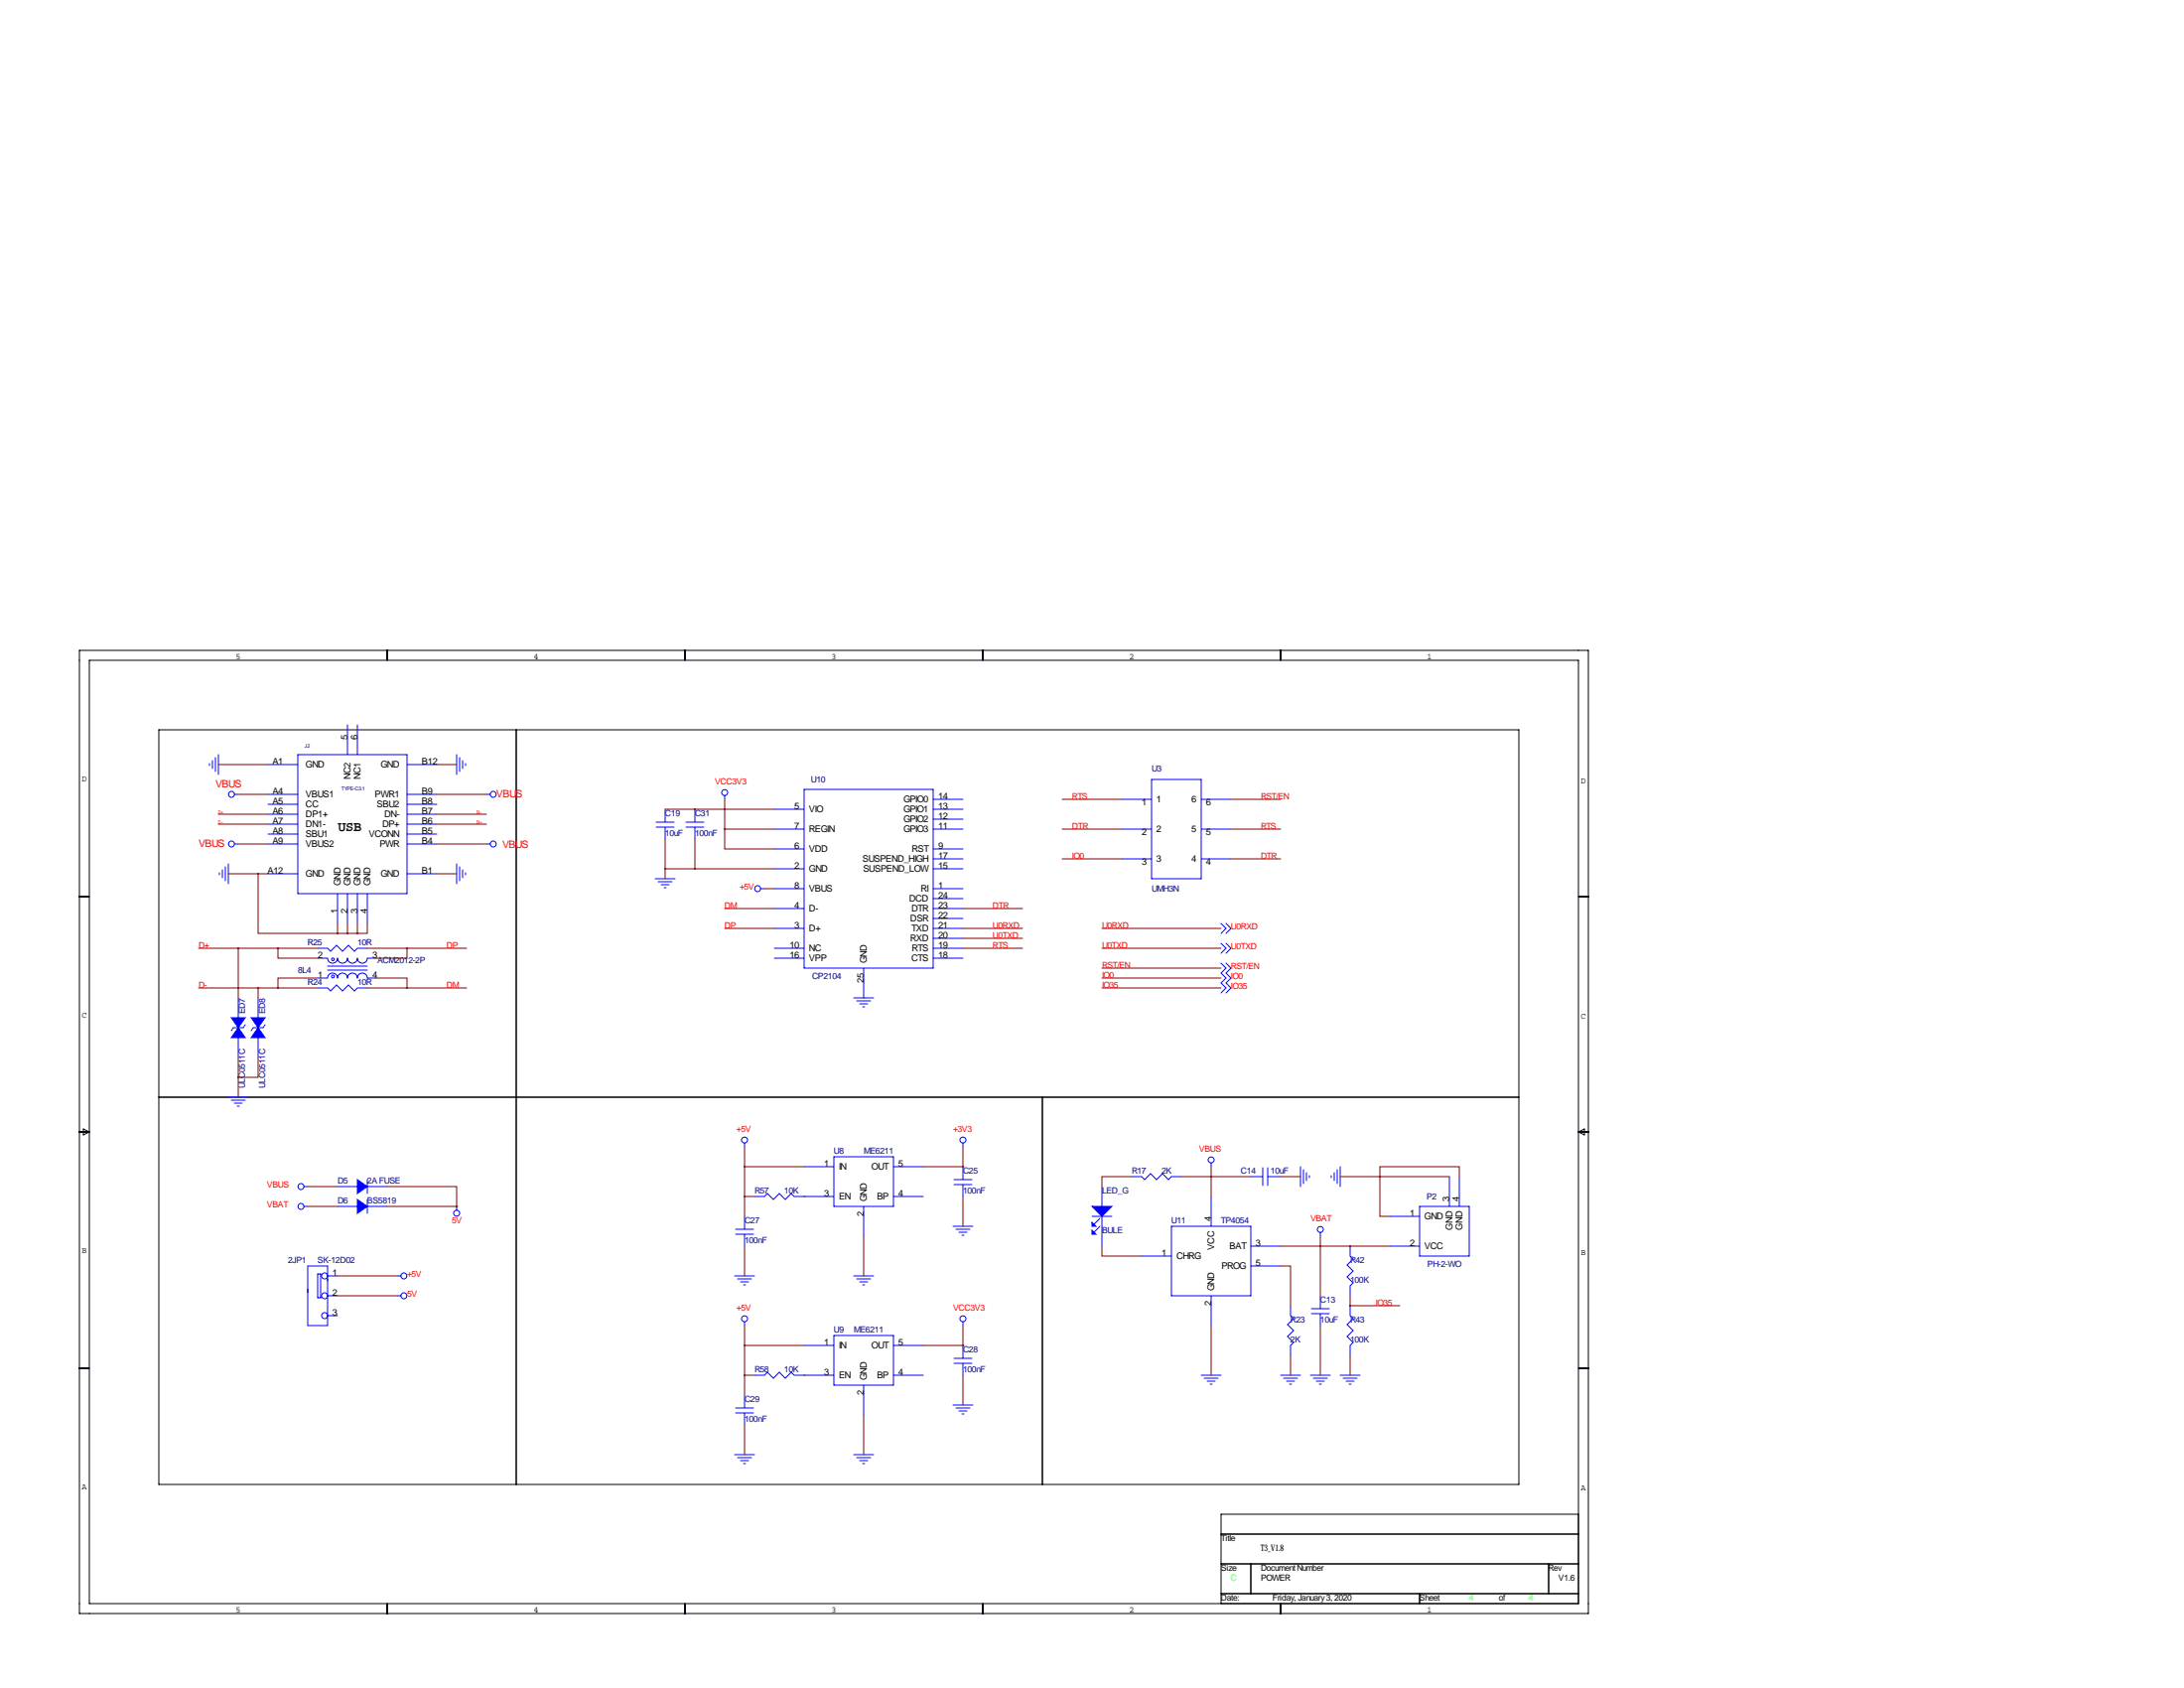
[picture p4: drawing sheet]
<svg xmlns="http://www.w3.org/2000/svg" width="559mm" height="432mm" viewBox="0 0 559 432" stroke-linecap="round" stroke-linejoin="round" font-family="sans-serif">
<g fill="none" stroke="#000" stroke-width=".25">
<path d="M20.3 166.4h386.1v246.3h-386.1zM22.9 168.9h381v241.3h-381zM99.1 166.4v2.5M175.3 166.4v2.5M251.5 166.4v2.5M327.7 166.4v2.5M40.6 186.7h348v193h-348zM132.1 186.7v193M20.3 229.4h2.6M403.9 229.4h2.5M20.3 289.6h2.6M21.3 288.8l1.6 .8-1.6 .7z"/>
<path d="M40.6 280.7h348M266.7 280.7v99M403.9 289.6h2.5M403.9 289.6l1.5-.8v1.5zM20.3 350h2.6M403.9 350h2.5M312.4 392.4h91.5M403.9 387.3h-91.5v22.9M99.1 410.2v2.5M175.3 410.2v2.5M251.5 410.2v2.5M312.4 400h91.5"/>
<path d="M312.4 407.7h91.5M320 400v7.7M327.7 410.2v2.5M363.2 407.7v2.5M396.2 400v7.7"/>
</g>
<g fill="none" stroke="#00f" stroke-width=".25">
<path d="M53.6 195.3v.5M54.4 194.6v2M55.1 193.8v3.6M55.9 193v5.1M68.6 195.6h7.6M76.2 193h27.9v35.6h-27.9zM88.9 185.4v7.6M91.4 185.4v7.6M104.1 195.6h7.7M116.8 193v5.1M117.6 193.8v3.6M118.4 194.6v2"/>
<path d="M119.1 195.3v.5M294.6 199.4h12.7v25.4h-12.7zM59.9 203.2h1.1M59.9 215.9h1.1M68.6 203.2h7.6M68.6 205.7h7.6M68.6 208.3h7.6M68.6 210.8h7.6M68.6 213.4h7.6M68.6 215.9h7.6M104.1 203.2h7.7M104.1 205.7h7.7"/>
<path d="M104.1 208.3h7.7M104.1 210.8h7.7M104.1 213.4h7.7M104.1 215.9h7.7M124.5 203.2h1M124.5 215.9h1M167.9 210.3h4.6M167.9 211.6h4.6M170.2 207v3.3M170.2 211.6v3M175.5 210.3h4.6M175.5 211.6h4.6"/>
<path d="M177.8 207v3.3M177.8 211.6v3M185.4 203.5v1M198.1 212.1h7.6M198.1 207h7.6M198.1 217.2h7.6M205.7 201.9h33.1v45.7h-33.1zM238.8 204.5h7.6M238.8 212.1h7.6M238.8 219.7h7.6M238.8 207h7.6M238.8 217.2h7.6"/>
<path d="M238.8 209.5h7.6M287 204.5h7.6M287 212.1h7.6M287 219.7h7.6M307.3 204.5h7.7M307.3 212.1h7.7M307.3 219.7h7.7M56.1 223.3v.5M56.9 222.5v2M57.7 221.7v3.6M58.4 221v5.1M68.6 223.5h7.6"/>
<path d="M86.4 228.6v7.6M88.9 228.6v7.6M91.4 228.6v7.6M94 228.6v7.6M104.1 223.5h7.7M116.8 221v5.1M117.6 221.7v3.6M118.4 222.5v2M119.1 223.3v.5M167.6 224.8h5.1M168.4 225.6h3.6M169.2 226.3h2"/>
<path d="M169.9 227.1h.5M194.6 227.3h1M198.1 222.2h7.6M198.1 227.3h7.6M198.1 232.4h7.6M198.1 237.5h7.6M238.8 222.2h7.6M238.8 227.3h7.6M238.8 232.4h7.6M238.8 237.5h7.6M238.8 229.9h7.6M238.8 234.9h7.6"/>
<path d="M312.4 236.2l1.3 1.3-1.3 1.3M313.7 236.2l1.3 1.3-1.3 1.3M61 255.3v5M66 255.3v5M81.3 245.1h2.5a1.27 1.27 0 0 0 1.3 1.3 1.27 1.27 0 0 0 1.3-1.3 1.27 1.27 0 0 0 1.2 1.3 1.27 1.27 0 0 0 1.3-1.3 1.27 1.27 0 0 0 1.3 1.3 1.27 1.27 0 0 0 1.2-1.3 1.27 1.27 0 0 0 1.3 1.3 1.27 1.27 0 0 0 1.3-1.3h2.5M81.3 250.2h2.5a1.27 1.27 0 0 1 1.3-1.3 1.27 1.27 0 0 1 1.3 1.3 1.27 1.27 0 0 1 1.2-1.3 1.27 1.27 0 0 1 1.3 1.3 1.27 1.27 0 0 1 1.3-1.3 1.27 1.27 0 0 1 1.2 1.3 1.27 1.27 0 0 1 1.3-1.3 1.27 1.27 0 0 1 1.3 1.3h2.5M81.3 252.7h2.5l.8 .8 1.5-1.5 1.5 1.5 1.6-1.5 1.5 1.5 .7-.8h2.6M81.3 242.6h2.5l.8 .7 1.5-1.5 1.5 1.5 1.6-1.5 1.5 1.5 .7-.7h2.6M83.8 247.1h10.2M83.8 248.2h10.2M198.1 245.1h7.6M198.1 242.6h7.6"/>
<path d="M218.4 255.3h5.1M219.2 256h3.6M220 256.8h2M220.7 257.6h.5M221 247.6v7.7M238.8 245.1h7.6M238.8 240h7.6M238.8 242.6h7.6M312.4 246.4l1.3 1.2-1.3 1.3 1.3 1.3-1.3 1.3 1.3 1.2-1.3 1.3M312.4 241.3l1.3 1.3-1.3 1.2M313.7 246.4l1.3 1.2-1.3 1.3 1.3 1.3-1.3 1.3 1.3 1.2-1.3 1.3M313.7 241.3l1.3 1.3-1.3 1.2"/>
<path d="M61 265.4v5.1M62.7 262.1l-.5 .8h-2.5l-.5 .8M66 265.4v5.1M67.8 262.1l-.5 .8h-2.5l-.5 .8M58.4 280.7h5.1M59.2 281.4h3.5M59.9 282.2h2.1M60.7 283h.5M190.5 292.4v1M205.7 298.4h7.7M213.4 295.9h15.2v12.7h-15.2zM228.6 298.4h7.6"/>
<path d="M246.4 292.4v1M246.4 298.4v3.4M309.9 297.4v1M323.1 298.7v4.6M324.4 298.7v4.6M332.7 298.4v5.1M333.5 299.2v3.6M334.3 300v2M341.4 300v2M342.1 299.2v3.6M342.9 298.4v5.1M77.7 308.6h1"/>
<path d="M77.7 303.5h1M86.4 308.6h5M86.4 303.5h5M94 308.6h5.1M94 301.8v3.5M94 306.8v3.6M94 303.5h5.1M116.8 308.6v1M188.2 314.5h4.6M188.2 315.7h4.6M190.5 311.1v3.4M190.5 315.7v3.1"/>
<path d="M193 306.1h2.6l.7-.8 1.6 1.5 1.5-1.5 1.5 1.5 1.5-1.5 .8 .8h10.2M221 308.6v7.6M228.6 306.1h7.6M243.8 313.7h5.1M244.1 301.8h4.6M244.1 303h4.6M244.6 314.5h3.6M245.4 315.2h2M246.1 316h.5M246.4 303v3.1M279.4 311.1h5.1M281.4 311.7l-1.5 1.5"/>
<path d="M281.4 313.7l-1.5 1.5M281.9 303.5v5.1M281.9 311.1v7.7M289.6 301h2.5l.8 .8 1.5-1.6 1.5 1.6 1.5-1.6 1.6 1.6 .7-.8h2.6M299.7 313.7h20.3v17.8h-20.3zM309.9 306.1v7.6M320 318.8h7.7M320 301h3.1M324.4 301h3.3M335 300.7v.5M337.8 315.2v1M340.6 300.7v.5"/>
<path d="M345.4 318.8v2.5l.8 .8-1.5 1.5 1.5 1.5-1.5 1.5 1.5 1.6-.8 .7v2.6M355.6 318.8h7.6M355.6 311.1h7.6M363.2 308.6h12.7v12.7h-12.7zM370.8 301v7.6M373.4 301v7.6M78.7 323.8h5.1v15.3h-5.1zM81.3 325.9h.7v6.1h-.7zM83.8 331.5h2.6M83.8 326.4h2.6M83.8 336.5h2.6M101.6 331.5h1"/>
<path d="M101.6 326.4h1M188 326.4h5M188.7 327.2h3.6M189.5 327.9h2M190.2 328.7h.6M190.5 338.1v1M218.4 326.4h5.1M219.2 327.2h3.6M220 327.9h2M220.7 328.7h.5M246.4 338.1v1M292.1 321.3h7.6"/>
<path d="M309.9 331.5v7.6M320 323.8h7.7M330.2 334v2.5l.8 .8-1.6 1.5 1.6 1.6-1.6 1.5 1.6 1.5-.8 .8v2.5M335.5 334.8h4.6M335.5 336h4.6M337.8 331.5v3.3M337.8 336v3.1M345.4 334v2.5l.8 .8-1.5 1.5 1.5 1.6-1.5 1.5 1.5 1.5-.8 .8v2.5M190.5 356.9v3.3M193 351.8h2.6l.7-.8 1.6 1.6 1.5-1.6 1.5 1.6 1.5-1.6 .8 .8h10.2M205.7 344.2h7.7M213.4 341.6h15.2v12.7h-15.2z"/>
<path d="M221 354.3v7.6M228.6 351.8h7.6M228.6 344.2h7.6M243.8 359.4h5.1M244.1 347.5h4.6M244.1 348.7h4.6M246.4 344.2v3.3M246.4 348.7v3.1M307.3 351.8h5.1M308.1 352.6h3.6M308.9 353.3h2M309.6 354.1h.5"/>
<path d="M327.7 351.8h5M328.4 352.6h3.6M329.2 353.3h2M329.9 354.1h.6M335.3 351.8h5.1M336 352.6h3.6M336.8 353.3h2M337.6 354.1h.5M342.9 351.8h5.1M343.7 352.6h3.5M344.4 353.3h2.1M345.2 354.1h.5"/>
<path d="M188 372.1h5M188.2 360.2h4.6M188.2 361.4h4.6M188.7 372.9h3.6M189.5 373.6h2M190.2 374.4h.6M190.5 361.4v3.1M218.4 372.1h5.1M219.2 372.9h3.6M220 373.6h2M220.7 374.4h.5M244.6 360.2h3.6"/>
<path d="M245.4 360.9h2M246.1 361.7h.5"/>
<circle cx="59.2" cy="215.9" r=".76"/>
<circle cx="59.2" cy="203.2" r=".76"/>
<circle cx="126.2" cy="215.9" r=".76"/>
<circle cx="126.2" cy="203.2" r=".76"/>
<circle cx="185.4" cy="202.7" r=".76"/>
<circle cx="193.9" cy="227.3" r=".76"/>
<circle cx="85.2" cy="249.8" r=".36"/>
<circle cx="85.2" cy="245.4" r=".36"/>
<circle cx="190.5" cy="291.6" r=".76"/>
<circle cx="246.4" cy="291.6" r=".76"/>
<circle cx="309.9" cy="296.7" r=".76"/>
<circle cx="77" cy="303.5" r=".76"/>
<circle cx="77" cy="308.6" r=".76"/>
<circle cx="116.8" cy="310.3" r=".76"/>
<circle cx="337.8" cy="314.5" r=".76"/>
<circle cx="83.1" cy="331.5" r=".76"/>
<circle cx="83.1" cy="336.5" r=".76"/>
<circle cx="83.1" cy="326.4" r=".76"/>
<circle cx="103.3" cy="331.5" r=".76"/>
<circle cx="103.3" cy="326.4" r=".76"/>
<circle cx="190.5" cy="337.4" r=".76"/>
<circle cx="246.4" cy="337.4" r=".76"/>
</g>
<g fill="#00f" stroke="#00f" stroke-width=".25">
<path d="M91.4 306.8l2.6 1.8-2.6 1.8z"/>
<path d="M279.4 308.6h5.1l-2.6 2.5z"/>
<path d="M279.4 312.7l1 1h-1z"/>
<path d="M279.4 314.7l1 1h-1z"/>
<path d="M59.2 260.3h3.5l-1.7 2.6z"/>
<path d="M61 262.9l1.7 2.5h-3.5z"/>
<path d="M64.3 260.3h3.5l-1.8 2.6z"/>
<path d="M66 262.9l1.8 2.5h-3.5z"/>
<path d="M91.4 301.8l2.6 1.7-2.6 1.8z"/>
</g>
<g fill="none" stroke="#800000" stroke-width=".25">
<path d="M55.9 195.6h12.7M111.8 195.6h5M55.9 208.3h12.7M55.9 210.8h12.7M61 203.2h7.6M61 215.9h7.6M111.8 203.2h12.7M111.8 208.3h12.7M111.8 210.8h12.7M111.8 215.9h12.7M170.2 207h27.9M170.2 214.6v10.2"/>
<path d="M177.8 207h.1M177.8 214.6v7.6M185.4 207h.1M185.4 212.1v5.1h12.7M185.4 212.1h12.7M185.4 204.5v7.6M271.8 204.5h15.2M271.8 212.1h15.2M271.8 219.7h15.2M315 204.5h12.7M315 212.1h12.7M315 219.7h12.7"/>
<path d="M58.4 223.5h10.2M66 223.5v15.3h20.4M86.4 236.2v2.6M86.4 238.8h5M88.9 236.2v2.6M91.4 236.2v2.6M94 236.2v2.6h-2.6M111.8 223.5h5M170.2 222.2h27.9M185.4 232.4h12.7M185.4 237.5h12.7M195.6 227.3h2.5"/>
<path d="M246.4 232.4h15.2M246.4 237.5h15.2M281.9 237.5h30.5M50.8 252.7h30.5M50.8 242.6h30.5M61 242.6v12.7M66 252.7v2.6M71.1 242.6v2.5h10.2M81.3 250.2h-10.2v2.5M94 252.7h25.4M94 242.6h25.4M96.5 250.2h7.6v2.5"/>
<path d="M104.1 242.6v2.5h-7.6M221 255.3h.1M246.4 242.6h15.2M246.4 240h15.2M281.9 252.7h30.5M281.9 242.6h30.5M281.9 250.2h30.5M281.9 247.6h30.5M61 270.5v10.2M66 270.5v5.1h-5M190.5 293.4v17.7M190.5 298.4h15.2"/>
<path d="M236.2 298.4h10.2M246.4 298.4h.1M246.4 293.4v5M309.9 298.4v7.7M78.7 303.5h7.7M78.7 308.6h7.7M99.1 303.5h17.7v5.1M99.1 308.6h17.7M116.8 308.6h.1M190.5 318.8v7.6M190.5 306.1h2.5M205.7 306.1h.1"/>
<path d="M221 316.2v10.2M246.4 306.1v7.6M281.9 318.8v2.5h10.2M289.6 301h-7.7v2.5M302.3 301h17.7M309.9 301h.1M327.7 301h5M327.7 318.8h27.9M337.8 318.8h.1M337.8 316.2v15.3M342.9 301h27.9M345.4 318.8h.1"/>
<path d="M353.1 301v10.1h2.5M353.1 301v-2.6h20.3v2.6M353.1 301h.1M86.4 331.5h15.2M86.4 326.4h15.2M190.5 339.1v17.8M246.4 339.1v5.1M309.9 339.1v12.7M327.7 323.8h2.5v10.2M337.8 339.1v12.7M345.4 334h.1M345.4 331.5v2.5"/>
<path d="M345.4 334h12.7M190.5 344.2h15.2M190.5 351.8h2.5M205.7 351.8h.1M236.2 344.2h10.2M246.4 344.2h.1M246.4 351.8v7.6M330.2 346.7v5.1M345.4 346.7v5.1M190.5 364.5v7.6M221 361.9v10.2"/>
</g>
<path d="M66 252.7a.05 .05 0 0 0 .1 0 .05 .05 0 0 0-.1 0zM60.9 242.6a.05 .05 0 0 0 .1 0 .05 .05 0 0 0-.1 0zM104.1 252.7a.05 .05 0 0 0 .1 0 .05 .05 0 0 0-.1 0zM104.1 242.6a.05 .05 0 0 0 .1 0 .05 .05 0 0 0-.1 0zM345.4 334a.05 .05 0 0 0 .1 0 .05 .05 0 0 0-.1 0zM116.8 308.6a.05 .05 0 0 0 .1 0 .05 .05 0 0 0-.1 0zM345.4 318.8a.05 .05 0 0 0 .1 0 .05 .05 0 0 0-.1 0zM60.9 275.6a.05 .05 0 0 0 .1 0 .05 .05 0 0 0-.1 0zM353 301a.05 .05 0 0 0 .1 0 .05 .05 0 0 0-.1 0zM353 301a.05 .05 0 0 0 .1 0 .05 .05 0 0 0-.1 0zM86.3 238.8a.05 .05 0 0 0 .1 0 .05 .05 0 0 0-.1 0zM66 223.5a.05 .05 0 0 0 .1 0 .05 .05 0 0 0-.1 0zM91.4 238.8a.05 .05 0 0 0 .1 0 .05 .05 0 0 0-.1 0z" fill="#800000" stroke="#800000" stroke-width=".51"/>
<text font-size="3.6" x="86.5" y="212.5">USB</text>
<g font-size="2.6" fill="#f00">
<text x="55.1" y="201.5">VBUS</text>
<text x="127" y="204.1">VBUS</text>
<text x="50.8" y="216.8">VBUS</text>
<text x="128.5" y="217">VBUS</text>
</g>
<g font-size="2.4">
<text x="88.9" y="189.2" transform="rotate(-90 88.9 189.2)">5</text>
<text x="91.4" y="189.2" transform="rotate(-90 91.4 189.2)">6</text>
<text x="69.7" y="195.6">A1</text>
<text x="78.2" y="196.4">GND</text>
<text x="97.4" y="196.4">GND</text>
<text x="107.9" y="195.6">B12</text>
<text x="69.7" y="203.2">A4</text>
<text x="78.2" y="204">VBUS1</text>
<text x="89.7" y="199.4" transform="rotate(-90 89.7 199.4)">NC2</text>
<text x="92.2" y="199.4" transform="rotate(-90 92.2 199.4)">NC1</text>
<text x="95.9" y="204">PWR1</text>
<text x="107.9" y="203.2">B9</text>
<text x="69.7" y="205.7">A5</text>
<text x="69.7" y="208.3">A6</text>
<text x="78.2" y="206.5">CC</text>
<text x="78.2" y="209.1">DP1+</text>
<text x="96.4" y="206.5">SBU2</text>
<text x="98.3" y="209.1">DN-</text>
<text x="107.9" y="208.3">B7</text>
<text x="107.9" y="205.7">B8</text>
<text x="203.3" y="207">5</text>
<text x="207" y="207.8">VIO</text>
<text x="231.1" y="205.3">GPIO0</text>
<text x="231.1" y="207.8">GPIO1</text>
<text x="240" y="204.5">14</text>
<text x="240" y="207">13</text>
<text x="240" y="209.5">12</text>
<text x="292.2" y="206.1">1</text>
<text x="295.9" y="205.3">1</text>
<text x="304.9" y="205.3">6</text>
<text x="308.6" y="206.1">6</text>
<text x="69.7" y="210.8">A7</text>
<text x="69.7" y="213.4">A8</text>
<text x="69.7" y="215.9">A9</text>
<text x="78.2" y="211.6">DN1-</text>
<text x="78.2" y="214.2">SBU1</text>
<text x="94.4" y="214.2">VCONN</text>
<text x="97.8" y="211.6">DP+</text>
<text x="107.9" y="215.9">B4</text>
<text x="107.9" y="213.4">B5</text>
<text x="107.9" y="210.8">B6</text>
<text x="203.3" y="212.1">7</text>
<text x="207" y="212.9">REGIN</text>
<text x="231.1" y="210.3">GPIO2</text>
<text x="231.1" y="212.9">GPIO3</text>
<text x="240" y="212.1">11</text>
<text x="292.2" y="213.7">2</text>
<text x="295.9" y="212.9">2</text>
<text x="304.9" y="212.9">5</text>
<text x="308.6" y="213.7">5</text>
<text x="78.2" y="216.7">VBUS2</text>
<text x="97.1" y="216.7">PWR</text>
<text x="203.3" y="217.2">6</text>
<text x="207" y="218">VDD</text>
<text x="220.7" y="220.5">SUSPEND_HIGH</text>
<text x="233.3" y="218">RST</text>
<text x="240" y="217.2">9</text>
<text x="240" y="219.7">17</text>
<text x="292.2" y="221.3">3</text>
<text x="295.9" y="220.5">3</text>
<text x="304.9" y="220.5">4</text>
<text x="308.6" y="221.3">4</text>
<text x="68.5" y="223.5">A12</text>
<text x="78.2" y="224.3">GND</text>
<text x="87.2" y="226.6" transform="rotate(-90 87.2 226.6)">GND</text>
<text x="89.7" y="226.6" transform="rotate(-90 89.7 226.6)">GND</text>
<text x="92.2" y="226.6" transform="rotate(-90 92.2 226.6)">GND</text>
<text x="94.8" y="226.6" transform="rotate(-90 94.8 226.6)">GND</text>
<text x="97.4" y="224.3">GND</text>
<text x="107.9" y="223.5">B1</text>
<text x="203.3" y="222.2">2</text>
<text x="203.3" y="227.3">8</text>
<text x="207" y="223">GND</text>
<text x="220.8" y="223">SUSPEND_LOW</text>
<text x="240" y="222.2">15</text>
<text x="240" y="227.3">1</text>
<text x="86.4" y="233.6" transform="rotate(-90 86.4 233.6)">1</text>
<text x="88.9" y="233.6" transform="rotate(-90 88.9 233.6)">2</text>
<text x="91.4" y="233.6" transform="rotate(-90 91.4 233.6)">3</text>
<text x="94" y="233.6" transform="rotate(-90 94 233.6)">4</text>
<text x="203.3" y="232.4">4</text>
<text x="207" y="228.1">VBUS</text>
<text x="207" y="233.2">D-</text>
<text x="232.6" y="230.7">DCD</text>
<text x="233.2" y="233.2">DTR</text>
<text x="235.6" y="228.1">RI</text>
<text x="240" y="229.9">24</text>
<text x="240" y="232.4">23</text>
<text x="203.3" y="237.5">3</text>
<text x="207" y="238.3">D+</text>
<text x="232.9" y="235.7">DSR</text>
<text x="233.2" y="238.3">TXD</text>
<text x="240" y="234.9">22</text>
<text x="240" y="237.5">21</text>
<text x="81.3" y="245.1">2</text>
<text x="95.2" y="245.1">3</text>
<text x="202" y="245.1">16</text>
<text x="202" y="242.6">10</text>
<text x="207" y="245.9">VPP</text>
<text x="207" y="243.4">NC</text>
<text x="232.9" y="240.8">RXD</text>
<text x="233.2" y="245.9">CTS</text>
<text x="233.3" y="243.4">RTS</text>
<text x="240" y="240">20</text>
<text x="240" y="242.6">19</text>
<text x="240" y="245.1">18</text>
<text x="81.3" y="250.2">1</text>
<text x="95.2" y="250.2">4</text>
<text x="221" y="251.4" transform="rotate(-90 221 251.4)">25</text>
<text x="221.8" y="246.4" transform="rotate(-90 221.8 246.4)">GND</text>
<text x="210.9" y="298.4">1</text>
<text x="214.6" y="299.2">IN</text>
<text x="223" y="299.2">OUT</text>
<text x="229.9" y="298.4">5</text>
<text x="210.9" y="306.1">3</text>
<text x="214.6" y="306.9">EN</text>
<text x="221" y="311.1" transform="rotate(-90 221 311.1)">2</text>
<text x="221.8" y="307.3" transform="rotate(-90 221.8 307.3)">GND</text>
<text x="224.4" y="306.9">BP</text>
<text x="229.9" y="306.1">4</text>
<text x="360.7" y="311.1">1</text>
<text x="364.5" y="311.9">GND</text>
<text x="370.8" y="307.3" transform="rotate(-90 370.8 307.3)">3</text>
<text x="373.4" y="307.3" transform="rotate(-90 373.4 307.3)">4</text>
<text x="309.9" y="312.4" transform="rotate(-90 309.9 312.4)">4</text>
<text x="371.6" y="314.6" transform="rotate(-90 371.6 314.6)">GND</text>
<text x="374.2" y="314.6" transform="rotate(-90 374.2 314.6)">GND</text>
<text x="297.2" y="321.3">1</text>
<text x="301" y="322.1">CHRG</text>
<text x="310.7" y="319.7" transform="rotate(-90 310.7 319.7)">VCC</text>
<text x="314.6" y="319.6">BAT</text>
<text x="321.3" y="318.8">3</text>
<text x="321.3" y="323.8">5</text>
<text x="360.7" y="318.8">2</text>
<text x="364.5" y="319.6">VCC</text>
<text x="85.1" y="326.4">1</text>
<text x="312.5" y="324.6">PROG</text>
<text x="85.1" y="331.5">2</text>
<text x="309.9" y="334" transform="rotate(-90 309.9 334)">2</text>
<text x="310.7" y="330.2" transform="rotate(-90 310.7 330.2)">GND</text>
<text x="85.1" y="336.5">3</text>
<text x="210.9" y="344.2">1</text>
<text x="214.6" y="345">IN</text>
<text x="223" y="345">OUT</text>
<text x="229.9" y="344.2">5</text>
<text x="210.9" y="351.8">3</text>
<text x="214.6" y="352.6">EN</text>
<text x="221.8" y="353.1" transform="rotate(-90 221.8 353.1)">GND</text>
<text x="224.4" y="352.6">BP</text>
<text x="229.9" y="351.8">4</text>
<text x="221" y="356.8" transform="rotate(-90 221 356.8)">2</text>
</g>
<text font-size="2.3" x="322.6" y="396.7">T3_V1.8</text>
<g font-size="2.2">
<text x="60.3" y="168.7">5</text>
<text x="136.5" y="168.7">4</text>
<text x="212.7" y="168.7">3</text>
<text x="288.9" y="168.7">2</text>
<text x="365.1" y="168.7">1</text>
<text x="20.9" y="199.9">D</text>
<text x="404.5" y="200.4">D</text>
<text x="20.9" y="260.3">C</text>
<text x="404.5" y="260.6">C</text>
<text x="20.9" y="320.5">B</text>
<text x="404.5" y="321.1">B</text>
<text x="20.9" y="381">A</text>
<text x="404.5" y="381.3">A</text>
<text x="312.4" y="394.2">Title</text>
<text x="312.4" y="401.8">Size</text>
<text x="322.6" y="401.8">Document Number</text>
<text x="396.2" y="401.8">Rev</text>
<text x="322.6" y="404.4">POWER</text>
<text x="398.8" y="404.4">V1.6</text>
<text x="60.3" y="412.5">5</text>
<text x="136.5" y="412.5">4</text>
<text x="212.7" y="412.5">3</text>
<text x="288.9" y="412.5">2</text>
<text x="312.4" y="409.4">Date:</text>
<text x="325.6" y="409.4">Friday, January 3, 2020</text>
<text x="363.2" y="409.4">Sheet</text>
<text x="365.1" y="412.5">1</text>
<text x="383.5" y="409.4">of</text>
</g>
<g font-size="2.2" fill="#000080">
<text x="294.6" y="197.4">U3</text>
<text x="207.5" y="200.2">U10</text>
<text x="170.2" y="208.8">C19</text>
<text x="177.8" y="208.8">C31</text>
<text x="170.2" y="213.9">10uF</text>
<text x="177.8" y="213.9">100nF</text>
<text x="294.6" y="228.1">UMH3N</text>
<text x="78.7" y="241.8">R25</text>
<text x="91.4" y="241.8">10R</text>
<text x="76.2" y="248.9">8L4</text>
<text x="78.7" y="252">R24</text>
<text x="91.4" y="252">10R</text>
<text x="96.5" y="246.4">ACM2012-2P</text>
<text x="207.8" y="250.4">CP2104</text>
<text x="62.7" y="259.3" transform="rotate(-90 62.7 259.3)">ED7</text>
<text x="67.8" y="259.3" transform="rotate(-90 67.8 259.3)">ED8</text>
<text x="62.7" y="278.4" transform="rotate(-90 62.7 278.4)">ULC0511C</text>
<text x="67.8" y="278.4" transform="rotate(-90 67.8 278.4)">ULC0511C</text>
<text x="213.4" y="295.1">U8</text>
<text x="221" y="295.1">ME6211</text>
<text x="86.4" y="302.8">D5</text>
<text x="94" y="302.8">2A FUSE</text>
<text x="193" y="305.3">R57</text>
<text x="200.7" y="305.3">10K</text>
<text x="246.4" y="300.2">C25</text>
<text x="246.4" y="305.3">100nF</text>
<text x="281.9" y="305.3">LED_G</text>
<text x="289.6" y="300.2">R17</text>
<text x="297.2" y="300.2">2K</text>
<text x="317.5" y="300.2">C14</text>
<text x="325.1" y="300.2">10uF</text>
<text x="86.4" y="307.8">D6</text>
<text x="94" y="307.8">BS5819</text>
<text x="365" y="306.8">P2</text>
<text x="190.5" y="312.9">C27</text>
<text x="281.9" y="315.5">BULE</text>
<text x="299.7" y="312.9">U11</text>
<text x="312.4" y="312.9">TP4054</text>
<text x="73.7" y="323.1">2JP1</text>
<text x="81.3" y="323.1">SK-12D02</text>
<text x="190.5" y="318">100nF</text>
<text x="345.4" y="323.1">R42</text>
<text x="345.4" y="328.2">100K</text>
<text x="365.3" y="324.1">PH-2-WO</text>
<text x="337.8" y="333.2">C13</text>
<text x="213.4" y="340.9">U9</text>
<text x="218.4" y="340.9">ME6211</text>
<text x="330.2" y="338.3">R23</text>
<text x="337.8" y="338.3">10uF</text>
<text x="345.4" y="338.3">R43</text>
<text x="246.4" y="345.9">C28</text>
<text x="330.2" y="343.4">2K</text>
<text x="345.4" y="343.4">100K</text>
<text x="193" y="351">R58</text>
<text x="200.7" y="351">10K</text>
<text x="246.4" y="351">100nF</text>
<text x="190.5" y="358.6">C29</text>
<text x="190.5" y="363.7">100nF</text>
</g>
<g font-size="2.2" fill="#f00">
<text x="182.9" y="200.7">VCC3V3</text>
<text x="274.3" y="204.5">RTS</text>
<text x="322.6" y="204.5">RST/EN</text>
<text x="274.3" y="212.1">DTR</text>
<text x="322.6" y="212.1">RTS</text>
<text x="274.3" y="219.7">IO0</text>
<text x="322.6" y="219.7">DTR</text>
<text x="189.2" y="227.6">+5V</text>
<text x="185.4" y="232.4">DM</text>
<text x="254" y="232.4">DTR</text>
<text x="185.4" y="237.5">DP</text>
<text x="254" y="237.5">U0RXD</text>
<text x="281.9" y="237.5">U0RXD</text>
<text x="315" y="237.7">U0RXD</text>
<text x="50.8" y="242.6">D+</text>
<text x="114.3" y="242.6">DP</text>
<text x="254" y="242.6">RTS</text>
<text x="254" y="240">U0TXD</text>
<text x="281.9" y="242.6">U0TXD</text>
<text x="315" y="242.8">U0TXD</text>
<text x="281.9" y="250.2">IO0</text>
<text x="281.9" y="247.6">RST/EN</text>
<text x="315" y="247.9">RST/EN</text>
<text x="315" y="250.4">IO0</text>
<text x="50.8" y="252.7">D-</text>
<text x="114.3" y="252.7">DM</text>
<text x="281.9" y="252.7">IO35</text>
<text x="315" y="253">IO35</text>
<text x="188.5" y="289.6">+5V</text>
<text x="243.8" y="289.6">+3V3</text>
<text x="306.8" y="294.6">VBUS</text>
<text x="68.3" y="303.8">VBUS</text>
<text x="68.3" y="308.9">VBAT</text>
<text x="115.6" y="312.9">5V</text>
<text x="335.3" y="312.4">VBAT</text>
<text x="104.1" y="326.6">+5V</text>
<text x="104.1" y="331.7">5V</text>
<text x="188.5" y="335.3">+5V</text>
<text x="243.8" y="335.3">VCC3V3</text>
<text x="352" y="334">IO35</text>
</g>
<g font-size="2.2" fill="#0f0">
<text x="315" y="404.4">C</text>
<text x="375.9" y="409.4">4</text>
<text x="391.2" y="409.4">4</text>
</g>
<g font-size="1.3" fill="#000080">
<text x="78" y="191.3">J2</text>
<text x="87.4" y="202.2">TYPE-C3.1</text>
</g>
<g font-size="1.3" fill="#f00">
<text x="55.9" y="208.3">D+</text>
<text x="121.9" y="208.3">D-</text>
<text x="55.9" y="210.8">D-</text>
<text x="121.9" y="210.8">D+</text>
</g>
</svg>
